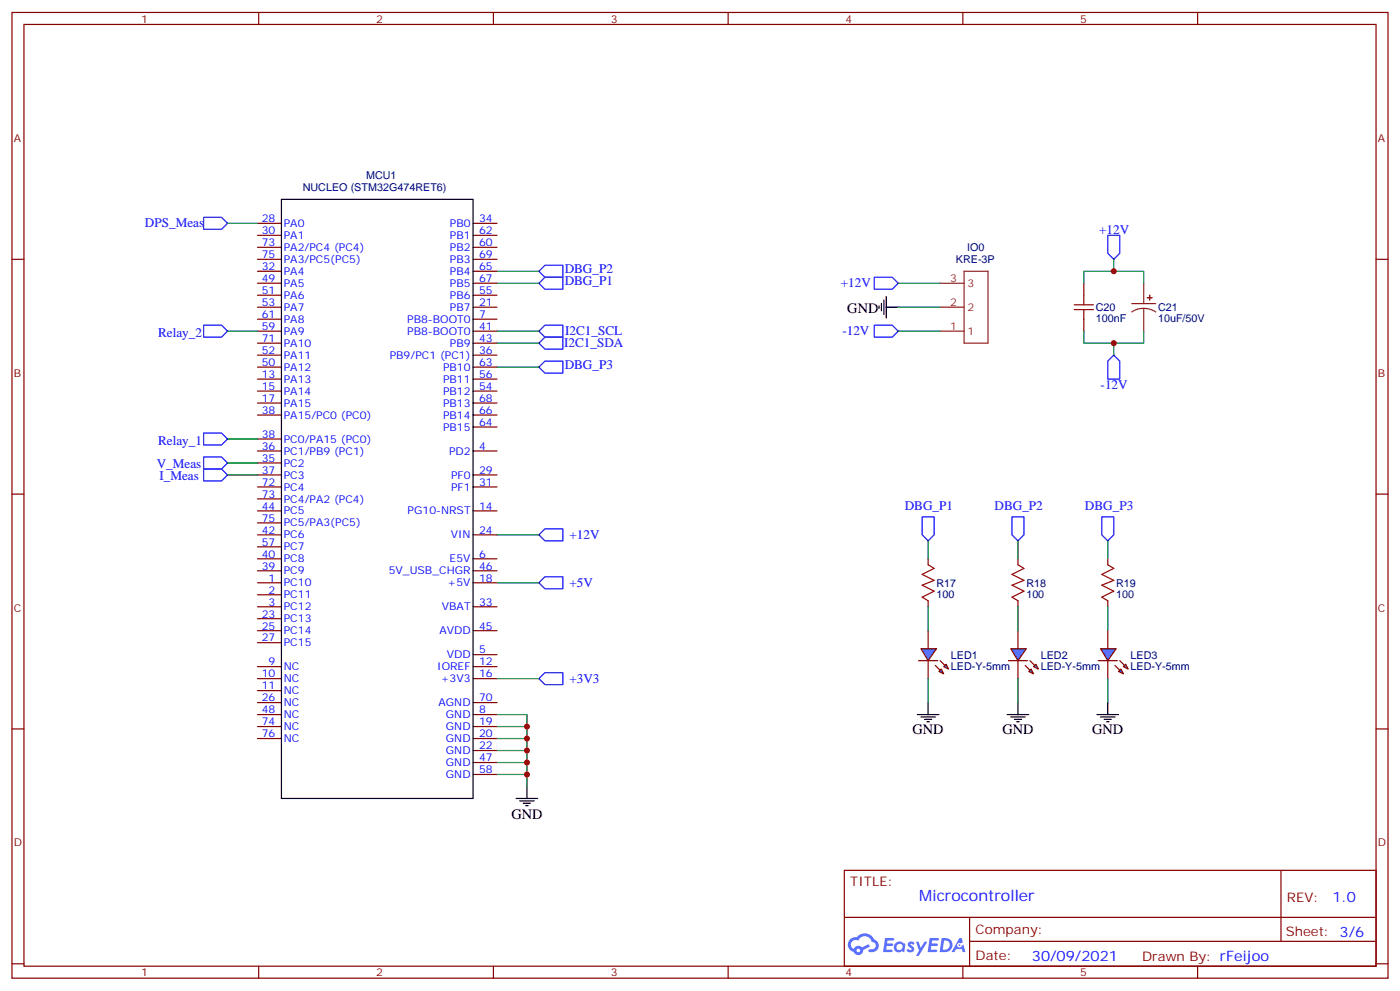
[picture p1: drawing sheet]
<svg xmlns="http://www.w3.org/2000/svg" width="412mm" height="292mm" viewBox="0 0 412 292" stroke-linecap="round" stroke-linejoin="round" font-family="sans-serif">
<g fill="none" stroke="#870000" stroke-width=".35">
<path d="M3.5 3.7h405.4v284.3h-405.4zM7.1 7.2h398.2v277.3h-398.2zM76.2 3.7v3.5M145.3 3.7v3.5M214.5 3.7v3.5M283.6 3.7v3.5M352.8 3.7v3.5M3.5 76.3h3.6M405.3 76.3h3.6M3.5 145.5h3.6M405.3 145.5h3.6M3.5 214.6h3.6"/>
<path d="M405.3 214.6h3.6M248.7 256.3h156.6v28.2h-156.6zM377.3 256.3v20.9M248.7 270.1h156.5M285.6 277.2h119.6M285.6 270.1v14.1M3.5 283.8h3.6M76.2 284.5v3.5M145.3 284.5v3.5M214.5 284.5v3.5M283.6 284.5v3.5M352.8 284.5v3.5"/>
<path d="M405.3 283.8h3.6"/>
</g>
<g fill="#5487ff">
<path d="M267.7 277.4a1.22 1.22 0 0 1 1.7 .3l-.4 .6a.47 .47 0 0 0-.3-.4 .47 .47 0 0 0-.5 .2l.1 .2a1.14 1.14 0 0 1 .8 1.7 1.14 1.14 0 0 1-1.9 0l-.2-.2 .5-.5 .7 .4a.29 .29 0 0 0 .3-.2 .29 .29 0 0 0-.2-.4 1.04 1.04 0 0 1-.6-1.7z"/>
<path d="M260.7 276.2h2.4l.3 .2-.2 .5h-1.8l-.1 .9h1.5l.3 .3-.3 .4h-1.6l-.2 1.1 1.7 .1 .2 .3-.2 .3h-2.6z"/>
<path d="M273.8 276.2h2.4l.3 .2-.1 .5h-1.8l-.2 .9h1.6l.3 .3-.4 .4h-1.6l-.1 1.1 1.7 .1 .2 .3-.2 .3h-2.6z"/>
<path d="M282.6 276.2h.7l.3 1.2-.6 .4a.69 .69 0 0 0-1 .2 .69 .69 0 0 0 .4 1 .69 .69 0 0 0 .9-.6l.5-.3 .6 2.2h-.8l-.2-.9h-1.8l-.5 .9h-.8z"/>
<path d="M269.8 277.3h.8l.6 1.8 1.1-1.8h.9l-2.6 4.2h-.8l.9-1.6z"/>
<path d="M277.4 276.2l-.6 4.1h1.3a2.11 2.11 0 0 0 2.5-2.1 2.11 2.11 0 0 0-2.5-2zM278.1 276.9a1.39 1.39 0 0 1 1.7 1.4 1.39 1.39 0 0 1-1.8 1.3h-.3z"/>
<path d="M263.7 277.8a1.54 1.54 0 0 0-.1 2.2 1.54 1.54 0 0 0 2.2 .1l.6 .2 .3-2.3-.2-.2h-.4a1.49 1.49 0 0 0-2.4 0zM264 278.8a.94 .94 0 0 1 1.8 0 .94 .94 0 0 1-1.8 0z"/>
<path d="M250.4 276.6a2.18 2.18 0 0 0 1.1 3.7 1.44 1.44 0 0 0 1.6 .9 1.44 1.44 0 0 0 1.2-1.5l2-1-.5-.7-1.9 .9a1.47 1.47 0 0 0-2.4 .5 1.39 1.39 0 0 1-.7-2 1.39 1.39 0 0 1 2-.4 2.12 2.12 0 0 1 2.2-1.3 2.12 2.12 0 0 1 1.9 1.6 1.14 1.14 0 0 1 1.1 1.5 1.14 1.14 0 0 1-1.7 .7 .43 .43 0 0 0-.5 .4 .43 .43 0 0 0 .4 .4 1.98 1.98 0 0 0 2.5-1.2 1.98 1.98 0 0 0-1.2-2.5 3.1 3.1 0 0 0-5.3-.7l-.9 .1zM252.3 279.9a.55 .55 0 0 1 1.1 0 .55 .55 0 0 1-1.1 0z"/>
<circle cx="282.6" cy="278.3" r=".26"/>
</g>
<g fill="none" stroke="#870000" stroke-width=".35">
<path d="M75.8 65.8h7.1M75.8 69.3h7.1M75.8 79.9h7.1M75.8 72.8h7.1M75.8 76.3h7.1M139.3 65.8h7.1M139.3 69.3h7.1M139.3 79.9h7.1M139.3 72.8h7.1M139.3 76.3h7.1M75.8 94h7.1M75.8 90.5h7.1"/>
<path d="M75.8 97.5h7.1M75.8 83.4h7.1M75.8 86.9h7.1M139.3 94h7.1M139.3 90.5h7.1M139.3 97.5h7.1M139.3 83.4h7.1M139.3 86.9h7.1M319.3 83.4v3.5M319.3 94v3.5M75.8 111.6h7.1M75.8 115.1h7.1"/>
<path d="M75.8 118.7h7.1M75.8 101h7.1M75.8 108.1h7.1M75.8 104.6h7.1M139.3 111.6h7.1M139.3 115.1h7.1M139.3 118.7h7.1M139.3 101h7.1M139.3 108.1h7.1M139.3 104.6h7.1M75.8 132.8h7.1M75.8 139.8h7.1"/>
<path d="M75.8 136.3h7.1M75.8 129.3h7.1M75.8 122.2h7.1M139.3 132.8h7.1M139.3 139.8h7.1M139.3 125.7h7.1M139.3 122.2h7.1M75.8 150.4h7.1M75.8 157.5h7.1M75.8 143.4h7.1M75.8 154h7.1M75.8 146.9h7.1"/>
<path d="M139.3 150.4h7.1M139.3 157.5h7.1M139.3 143.4h7.1M75.8 171.6h7.1M75.8 175.1h7.1M75.8 178.6h7.1M75.8 164.5h7.1M75.8 168.1h7.1M75.8 161h7.1M139.3 171.6h7.1M139.3 178.6h7.1M139.3 164.5h7.1"/>
<path d="M139.3 168.1h7.1M75.8 196.3h7.1M75.8 199.8h7.1M75.8 182.2h7.1M75.8 185.7h7.1M75.8 189.2h7.1M139.3 192.8h7.1M139.3 196.3h7.1M139.3 199.8h7.1M139.3 185.7h7.1M326.3 185.7v5.3M326.3 194.5v5.3"/>
<path d="M75.8 210.4h7.1M75.8 203.3h7.1M75.8 213.9h7.1M75.8 217.5h7.1M75.8 206.9h7.1M139.3 210.4h7.1M139.3 213.9h7.1M139.3 217.5h7.1M139.3 206.9h7.1M139.3 221h7.1M139.3 224.5h7.1M139.3 228h7.1"/>
</g>
<path d="M82.9 58.7h56.4v176.4h-56.4z" fill="none" stroke="#000" stroke-width=".35"/>
<path d="M284 79.9h7v21.1h-7zM276.9 97.5h7.1M276.9 90.5h7.1M276.9 83.4h7.1M333.4 89.4h7M336.9 90.8l-1.8 .2-1.7 .9M336.9 90.8l1.9 .2 1.6 .9M336.9 83.4v6M336.9 90.8v6.7" fill="none" stroke="#8c2424" stroke-width=".35"/>
<path d="M316.4 89.7h5.7M316.4 91.2h5.7M319.3 86.9v2.8M319.3 91.2v2.8" fill="none" stroke="#a10000" stroke-width=".35"/>
<g fill="#8c2424" stroke="#8c2424" stroke-width=".35">
<path d="M338 87.6l1.4 .1z"/>
<path d="M338.6 86.9l.1 1.4z"/>
</g>
<g fill="#09f" stroke="#870000" stroke-width=".35">
<path d="M329.5 197.7l.7-.7 .7 1.4z"/>
<path d="M330.9 196.3l.7-.7 .7 1.4z"/>
</g>
<g fill="#870000" stroke="#870000" stroke-width=".35">
<path d="M328.4 195.9l1.4 1.4z"/>
<path d="M329.8 194.5l1.5 1.4z"/>
</g>
<path d="M323.5 194.5h5.6z" fill="#f00" stroke="#870000" stroke-width=".35"/>
<path d="M324.2 191h4.6l-2.5 3.5z" fill="#09f" stroke="#870000" stroke-width=".35"/>
<path d="M299.9 185.7v5.3M299.9 194.5v5.3" fill="none" stroke="#870000" stroke-width=".35"/>
<g fill="#09f" stroke="#870000" stroke-width=".35">
<path d="M303.7 197l.7 1.4-1.4-.7z"/>
<path d="M304.4 196.3l.8-.7 .7 1.4z"/>
</g>
<g fill="#870000" stroke="#870000" stroke-width=".35">
<path d="M302 195.9l1.4 1.4z"/>
<path d="M303.4 194.5l1.4 1.4z"/>
</g>
<path d="M297 194.5h5.7z" fill="#f00" stroke="#870000" stroke-width=".35"/>
<path d="M297.7 191h4.6l-2.4 3.5z" fill="#09f" stroke="#870000" stroke-width=".35"/>
<path d="M273.4 185.7v5.3M273.4 194.5v5.3" fill="none" stroke="#870000" stroke-width=".35"/>
<g fill="#09f" stroke="#870000" stroke-width=".35">
<path d="M276.6 197.7l.7-.7 .7 1.4z"/>
<path d="M278.7 195.6l.7 1.4-1.4-.7z"/>
</g>
<g fill="#870000" stroke="#870000" stroke-width=".35">
<path d="M275.5 195.9l1.4 1.4z"/>
<path d="M276.9 194.5l1.4 1.4z"/>
</g>
<path d="M270.6 194.5h5.6z" fill="#f00" stroke="#870000" stroke-width=".35"/>
<path d="M271.3 191h4.6l-2.5 3.5z" fill="#09f" stroke="#870000" stroke-width=".35"/>
<path d="M273.4 166.3l1.8 1.1-3.6 1.7 3.6 1.8-3.6 1.4 3.6 1.8-3.6 1.7 1.8 1.1M299.9 166.3l1.7 1.1-3.5 1.7 3.5 1.8-3.5 1.4 3.5 1.8-3.5 1.7 1.8 1.1M326.3 166.3l1.8 1.1-3.5 1.7 3.5 1.8-3.5 1.4 3.5 1.8-3.5 1.7 1.7 1.1" fill="none" stroke="#a10000" stroke-width=".35"/>
<path d="M273.4 164.5v1.8M273.4 176.9v1.7M299.9 164.5v1.8M299.9 176.9v1.7M326.3 164.5v1.8M326.3 176.9v1.7" fill="none" stroke="#870000" stroke-width=".35"/>
<g fill="none" stroke="#00f" stroke-width=".35">
<path d="M60 64h5.3l1.7 1.8-1.7 1.7h-5.3zM158.7 79.9l1.8-1.8h5.3v3.5h-5.3zM326.3 69.3h3.5v5.3l-1.7 1.7-1.8-1.7zM60 95.7h5.3l1.7 1.8-1.7 1.8h-5.3zM158.7 97.5l1.8-1.8h5.3v3.6h-5.3zM158.7 83.4l1.8-1.8h5.3v3.6h-5.3zM257.5 81.6h5.3l1.8 1.8-1.8 1.8h-5.3zM257.5 95.7h5.3l1.8 1.8-1.8 1.8h-5.3zM158.7 101l1.8-1.7h5.3v3.5h-5.3zM158.7 108.1l1.8-1.8h5.3v3.6h-5.3zM326.3 106.3l1.8-1.7 1.7 1.7v5.3h-3.5zM60 134.5h5.3l1.7 1.8-1.7 1.8h-5.3z"/>
<path d="M60 138.1h5.3l1.7 1.7-1.7 1.8h-5.3zM60 127.5h5.3l1.7 1.8-1.7 1.7h-5.3zM158.7 157.5l1.8-1.8h5.3v3.5h-5.3zM271.6 152.2h3.6v5.3l-1.8 1.7-1.8-1.7zM298.1 152.2h3.5v5.3l-1.7 1.7-1.8-1.7zM324.6 152.2h3.5v5.3l-1.8 1.7-1.7-1.7zM158.7 171.6l1.8-1.8h5.3v3.6h-5.3zM158.7 199.8l1.8-1.8h5.3v3.6h-5.3z"/>
</g>
<g fill="none" stroke="#000" stroke-width=".35">
<path d="M258.9 90.1v.7M259.6 89.4v2.1M260.3 88.3v4.3M261.1 90.5h3.5M261.1 87.3v6.3M270.2 210.4h6.4M271.3 211.1h4.2M272.3 211.8h2.2M273 212.5h.8M273.4 206.9v3.5M296.7 210.4h6.3M297.7 211.1h4.3"/>
<path d="M298.8 211.8h2.1M299.5 212.5h.7M299.9 206.9v3.5M323.1 210.4h6.4M324.2 211.1h4.2M325.3 211.8h2.1M326 212.5h.7M326.3 206.9v3.5M152 235.1h6.4M153.1 235.8h4.2M154.2 236.5h2.1M154.9 237.2h.7"/>
<path d="M155.2 231.6v3.5"/>
</g>
<g fill="none" stroke="#008700" stroke-width=".35">
<path d="M67 65.8h8.8M146.4 79.9h12.3M328.1 76.3v3.6M67 97.5h8.8M146.4 97.5h12.3M146.4 83.4h12.3M264.6 97.5h12.3M264.6 90.5h12.3M264.6 83.4h12.3M319.3 97.5v3.5h17.6v-3.5M319.3 83.4v-3.5h17.6v3.5M146.4 101h12.3"/>
<path d="M146.4 108.1h12.3M328.1 101v3.6M67 136.3h8.8M67 139.8h8.8M67 129.3h8.8M146.4 157.5h12.3M273.4 159.2v5.3M299.9 159.2v5.3M326.3 159.2v5.3M146.4 171.6h12.3M273.4 178.6v7.1M299.9 178.6v7.1"/>
<path d="M326.3 178.6v7.1M146.4 199.8h12.3M273.4 199.8v7.1M299.9 199.8v7.1M326.3 199.8v7.1M146.4 210.4h8.8v21.2M146.4 213.9h8.8M146.4 217.5h8.8M146.4 221h8.8M146.4 224.5h8.8M146.4 228h8.8"/>
</g>
<g fill="#c00">
<circle cx="155.2" cy="213.9" r=".88"/>
<circle cx="155.2" cy="217.5" r=".88"/>
<circle cx="155.2" cy="221" r=".88"/>
<circle cx="155.2" cy="224.5" r=".88"/>
<circle cx="155.2" cy="228" r=".88"/>
<circle cx="328.1" cy="101" r=".88"/>
<circle cx="328.1" cy="79.9" r=".88"/>
</g>
<text font-size="4.6" fill="#00f" x="270.8" y="265.3">Microcontroller</text>
<g font-size="4.2">
<text x="249.6" y="92">GND</text>
<text x="268.8" y="216">GND</text>
<text x="295.3" y="216">GND</text>
<text x="321.7" y="216">GND</text>
<text x="150.6" y="241.2">GND</text>
</g>
<g font-size="4.2" fill="#00f">
<text x="392.5" y="265.5">1.0</text>
<text x="304" y="282.9">30/09/2021</text>
</g>
<g font-size="3.9" fill="#00f">
<text x="42.7" y="66.9">DPS_Meas</text>
<text x="323.8" y="68.8">+12V</text>
<text x="166.3" y="80.5">DBG_P2</text>
<text x="166.3" y="84">DBG_P1</text>
<text x="247.7" y="84.6">+12V</text>
<text x="46.6" y="99.3">Relay_2</text>
<text x="166.5" y="98.7">I2C1_SCL</text>
<text x="248.1" y="98.7">-12V</text>
<text x="166.2" y="102.2">I2C1_SDA</text>
<text x="166.3" y="108.7">DBG_P3</text>
<text x="324.2" y="114.7">-12V</text>
<text x="46.6" y="131">Relay_1</text>
<text x="46.2" y="137.7">V_Meas</text>
<text x="47" y="141.2">I_Meas</text>
<text x="266.5" y="150">DBG_P1</text>
<text x="293" y="150">DBG_P2</text>
<text x="319.6" y="150">DBG_P3</text>
<text x="167.7" y="158.7">+12V</text>
<text x="167.7" y="172.8">+5V</text>
<text x="167.7" y="201">+3V3</text>
</g>
<g font-size="3.9" fill="#800">
<text x="250.5" y="260.8">TITLE:</text>
<text x="379.1" y="265.5">REV:</text>
<text x="287.4" y="275">Company:</text>
<text x="378.7" y="275.7">Sheet: 3/6</text>
<text x="287.4" y="282.7">Date:</text>
<text x="336.4" y="282.8">Drawn By: rFeijoo</text>
</g>
<g font-size="3.2" fill="#800">
<text x="41.6" y="6.7">1</text>
<text x="110.8" y="6.7">2</text>
<text x="179.9" y="6.7">3</text>
<text x="249.1" y="6.7">4</text>
<text x="318.2" y="6.7">5</text>
<text x="4.1" y="41.8">A</text>
<text x="405.9" y="41.8">A</text>
<text x="4.1" y="110.9">B</text>
<text x="405.9" y="110.9">B</text>
<text x="4.1" y="180.1">C</text>
<text x="405.9" y="180.1">C</text>
<text x="4.1" y="249.2">D</text>
<text x="405.9" y="249.2">D</text>
<text x="41.6" y="287.5">1</text>
<text x="110.8" y="287.5">2</text>
<text x="179.9" y="287.5">3</text>
<text x="249.1" y="287.5">4</text>
<text x="318.2" y="287.5">5</text>
</g>
<g font-size="3.2" fill="#000080">
<text x="107.8" y="52.8">MCU1</text>
<text x="89.2" y="56.3">NUCLEO (STM32G474RET6)</text>
<text x="281.6" y="77.4">KRE-3P</text>
<text x="284.9" y="73.9">IO0</text>
<text x="322.8" y="94.7">100nF</text>
<text x="322.8" y="91.5">C20</text>
<text x="341.1" y="94.9">10uF/50V</text>
<text x="341.1" y="91.6">C21</text>
<text x="275.9" y="172.8">R17</text>
<text x="302.3" y="172.8">R18</text>
<text x="328.8" y="172.8">R19</text>
<text x="275.9" y="176">100</text>
<text x="302.3" y="176">100</text>
<text x="328.8" y="176">100</text>
<text x="280.1" y="197.2">LED-Y-5mm</text>
<text x="280.1" y="193.9">LED1</text>
<text x="306.6" y="197.2">LED-Y-5mm</text>
<text x="306.6" y="193.9">LED2</text>
<text x="333" y="197.2">LED-Y-5mm</text>
<text x="333" y="193.9">LED3</text>
</g>
<g font-size="3.2" fill="#00f">
<text x="77.1" y="65.4">28</text>
<text x="141.1" y="65.4">34</text>
<text x="77.1" y="68.9">30</text>
<text x="83.6" y="66.8">PA0</text>
<text x="83.6" y="70.3">PA1</text>
<text x="132.5" y="66.8">PB0</text>
<text x="132.5" y="70.3">PB1</text>
<text x="141.1" y="68.9">62</text>
<text x="77.1" y="72.5">73</text>
<text x="77.1" y="76">75</text>
<text x="83.6" y="73.9">PA2/PC4 (PC4)</text>
<text x="83.6" y="77.4">PA3/PC5(PC5)</text>
<text x="132.5" y="73.9">PB2</text>
<text x="132.5" y="77.4">PB3</text>
<text x="141.1" y="72.5">60</text>
<text x="141.1" y="76">69</text>
<text x="77.1" y="79.5">32</text>
<text x="77.1" y="83">49</text>
<text x="83.6" y="80.9">PA4</text>
<text x="132.5" y="80.9">PB4</text>
<text x="141.1" y="79.5">65</text>
<text x="141.1" y="83">67</text>
<text x="77.1" y="86.6">51</text>
<text x="83.6" y="84.5">PA5</text>
<text x="83.6" y="88">PA6</text>
<text x="132.5" y="88">PB6</text>
<text x="132.5" y="84.5">PB5</text>
<text x="141.1" y="86.6">55</text>
<text x="77.1" y="90.1">53</text>
<text x="77.1" y="93.6">61</text>
<text x="83.6" y="91.5">PA7</text>
<text x="83.6" y="95">PA8</text>
<text x="120" y="95">PB8-BOOT0</text>
<text x="132.5" y="91.5">PB7</text>
<text x="141.1" y="93.6">7</text>
<text x="141.1" y="90.1">21</text>
<text x="77.1" y="97.2">59</text>
<text x="77.1" y="100.7">71</text>
<text x="83.6" y="98.6">PA9</text>
<text x="120" y="98.6">PB8-BOOT0</text>
<text x="141.1" y="97.2">41</text>
<text x="141.1" y="100.7">43</text>
<text x="77.1" y="107.7">50</text>
<text x="77.1" y="104.2">52</text>
<text x="83.6" y="105.6">PA11</text>
<text x="83.6" y="102.1">PA10</text>
<text x="114.8" y="105.6">PB9/PC1 (PC1)</text>
<text x="132.5" y="102.1">PB9</text>
<text x="141.1" y="107.7">63</text>
<text x="141.1" y="104.2">36</text>
<text x="77.1" y="111.3">13</text>
<text x="83.6" y="112.7">PA13</text>
<text x="83.6" y="109.1">PA12</text>
<text x="130.5" y="112.7">PB11</text>
<text x="130.5" y="109.1">PB10</text>
<text x="141.1" y="111.3">56</text>
<text x="77.1" y="114.8">15</text>
<text x="77.1" y="118.3">17</text>
<text x="83.6" y="116.2">PA14</text>
<text x="83.6" y="119.7">PA15</text>
<text x="130.5" y="116.2">PB12</text>
<text x="130.5" y="119.7">PB13</text>
<text x="141.1" y="114.8">54</text>
<text x="141.1" y="118.3">68</text>
<text x="77.1" y="121.8">38</text>
<text x="83.6" y="123.3">PA15/PC0 (PC0)</text>
<text x="130.5" y="123.3">PB14</text>
<text x="141.1" y="125.4">64</text>
<text x="141.1" y="121.8">66</text>
<text x="77.1" y="128.9">38</text>
<text x="83.6" y="130.3">PC0/PA15 (PC0)</text>
<text x="130.5" y="126.8">PB15</text>
<text x="77.1" y="136">35</text>
<text x="77.1" y="132.4">36</text>
<text x="83.6" y="137.4">PC2</text>
<text x="83.6" y="133.8">PC1/PB9 (PC1)</text>
<text x="132.3" y="133.8">PD2</text>
<text x="141.1" y="132.4">4</text>
<text x="77.1" y="139.5">37</text>
<text x="77.1" y="143">72</text>
<text x="83.6" y="140.9">PC3</text>
<text x="132.9" y="140.9">PF0</text>
<text x="141.1" y="139.5">29</text>
<text x="141.1" y="143">31</text>
<text x="77.1" y="146.5">73</text>
<text x="83.6" y="144.4">PC4</text>
<text x="83.6" y="148">PC4/PA2 (PC4)</text>
<text x="132.9" y="144.4">PF1</text>
<text x="77.1" y="150.1">44</text>
<text x="77.1" y="153.6">75</text>
<text x="83.6" y="151.5">PC5</text>
<text x="83.6" y="155">PC5/PA3(PC5)</text>
<text x="120.1" y="151.5">PG10-NRST</text>
<text x="141.1" y="150.1">14</text>
<text x="77.1" y="157.1">42</text>
<text x="77.1" y="160.7">57</text>
<text x="83.6" y="158.5">PC6</text>
<text x="132.8" y="158.5">VIN</text>
<text x="141.1" y="157.1">24</text>
<text x="77.1" y="167.7">39</text>
<text x="77.1" y="164.2">40</text>
<text x="83.6" y="165.6">PC8</text>
<text x="83.6" y="162.1">PC7</text>
<text x="132.5" y="165.6">E5V</text>
<text x="141.1" y="164.2">6</text>
<text x="141.1" y="167.7">46</text>
<text x="79.1" y="171.2">1</text>
<text x="83.6" y="172.6">PC10</text>
<text x="83.6" y="169.1">PC9</text>
<text x="114.5" y="169.1">5V_USB_CHGR</text>
<text x="131.9" y="172.6">+5V</text>
<text x="141.1" y="171.2">18</text>
<text x="79.1" y="174.8">2</text>
<text x="79.1" y="178.3">3</text>
<text x="83.6" y="176.2">PC11</text>
<text x="83.6" y="179.7">PC12</text>
<text x="130.2" y="179.7">VBAT</text>
<text x="141.1" y="178.3">33</text>
<text x="77.1" y="181.8">23</text>
<text x="77.1" y="185.3">25</text>
<text x="83.6" y="183.2">PC13</text>
<text x="141.1" y="185.3">45</text>
<text x="77.1" y="188.9">27</text>
<text x="83.6" y="186.8">PC14</text>
<text x="83.6" y="190.3">PC15</text>
<text x="129.4" y="186.8">AVDD</text>
<text x="79.1" y="195.9">9</text>
<text x="83.6" y="197.3">NC</text>
<text x="128.8" y="197.3">IOREF</text>
<text x="131.6" y="193.8">VDD</text>
<text x="141.1" y="192.4">5</text>
<text x="141.1" y="195.9">12</text>
<text x="77.1" y="199.5">10</text>
<text x="77.1" y="203">11</text>
<text x="83.6" y="200.9">NC</text>
<text x="129.8" y="200.9">+3V3</text>
<text x="141.1" y="199.5">16</text>
<text x="77.1" y="206.5">26</text>
<text x="83.6" y="204.4">NC</text>
<text x="83.6" y="207.9">NC</text>
<text x="129.2" y="207.9">AGND</text>
<text x="141.1" y="206.5">70</text>
<text x="77.1" y="210">48</text>
<text x="77.1" y="213.6">74</text>
<text x="83.6" y="211.5">NC</text>
<text x="83.6" y="215">NC</text>
<text x="131.4" y="211.5">GND</text>
<text x="131.4" y="215">GND</text>
<text x="141.1" y="210">8</text>
<text x="141.1" y="213.6">19</text>
<text x="77.1" y="217.1">76</text>
<text x="83.6" y="218.5">NC</text>
<text x="131.4" y="218.5">GND</text>
<text x="141.1" y="217.1">20</text>
<text x="141.1" y="220.6">22</text>
<text x="131.4" y="222">GND</text>
<text x="131.4" y="225.6">GND</text>
<text x="141.1" y="224.2">47</text>
<text x="141.1" y="227.7">58</text>
<text x="131.4" y="229.1">GND</text>
</g>
<g font-size="3.2" fill="#8d2323">
<text x="279.9" y="83">3</text>
<text x="285" y="84.5">3</text>
<text x="279.9" y="90.1">2</text>
<text x="285" y="91.5">2</text>
<text x="279.9" y="97.2">1</text>
<text x="285" y="98.6">1</text>
</g>
</svg>
